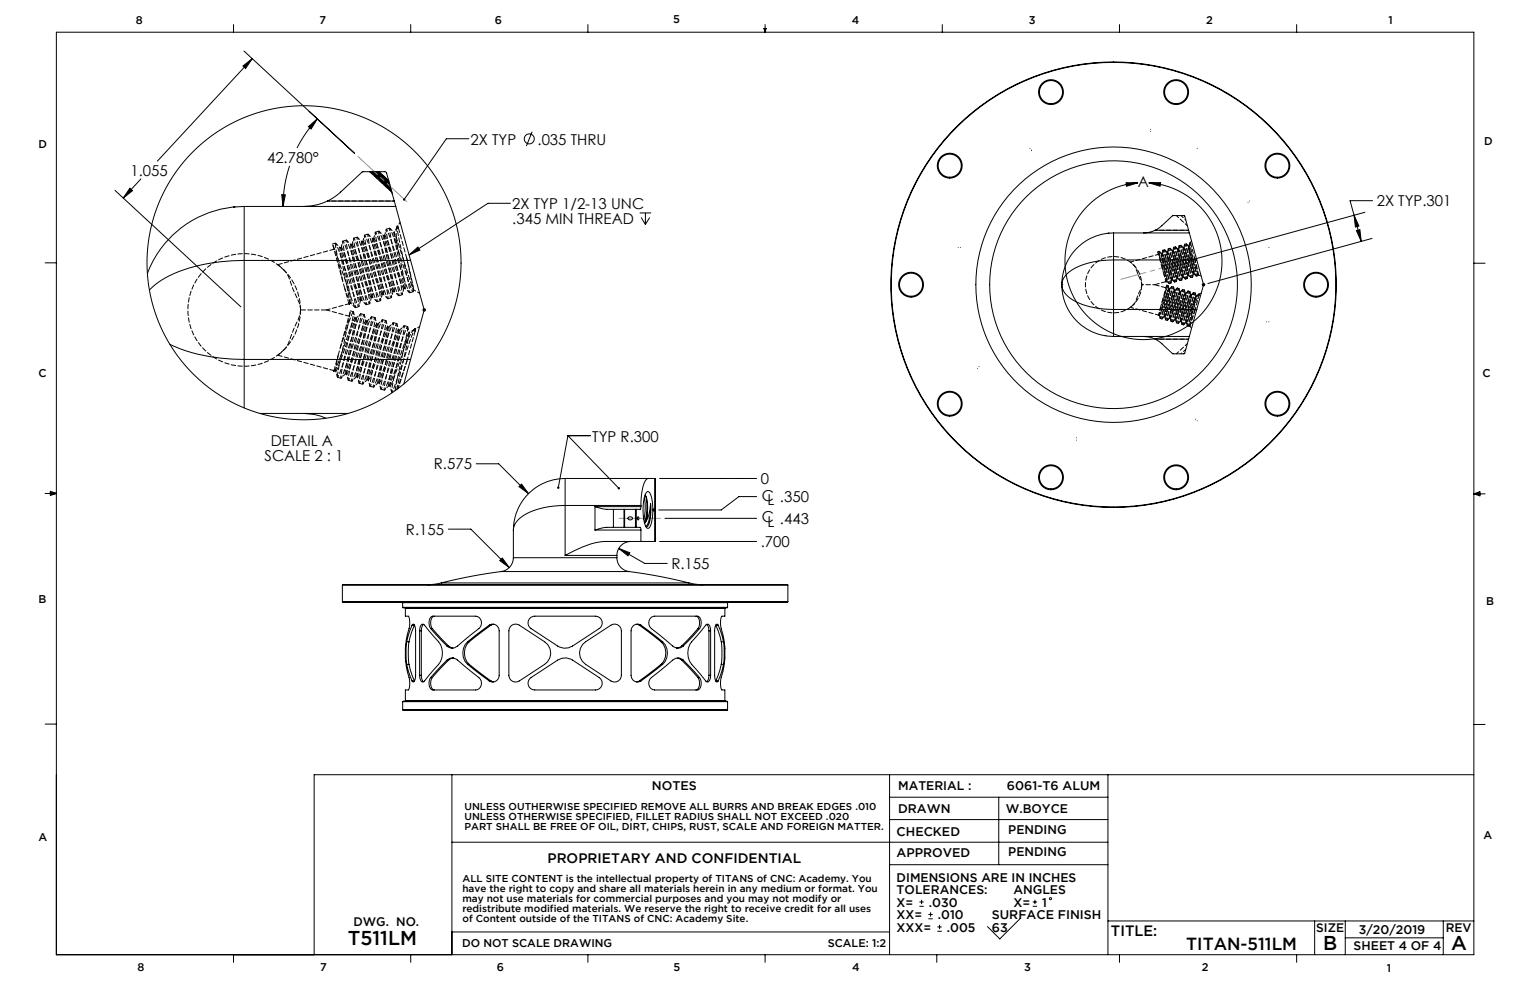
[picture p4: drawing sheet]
<svg xmlns="http://www.w3.org/2000/svg" width="432mm" height="279mm" viewBox="0 0 432 279" stroke-linecap="round" stroke-linejoin="round" font-family="sans-serif">
<g fill="none" stroke="#000" stroke-width=".28">
<path d="M15.9 9.1h400.1v260.3h-400.1zM65.9 6.9v2.2M68.6 18.6l2.6-2-1.9 2.7zM68.9 14.4l31.2 28.9M71.2 16.6l-26.8 28.9M115.9 6.9v2.2M165.9 6.9v2.2M215.6 8h.6l-.3 1.1zM215.7 8l.2 1.1M215.9 6.9v2.2M216 8l-.1 1.1M265.9 6.9v2.2"/>
<path d="M315.9 6.9v2.2M365.9 6.9v2.2M87 35.7l2.6-2.2-1.8 2.9zM89.6 33.5l-3.5 4.3-2.3 4M132.3 39.2h-6.3l-11.9 17.1M150.2 37.2l-1.6 4M32.5 53.7l35.5 32.9M36.7 53.1l.7 .7-2.6 2.1zM39.8 50.5l-5 5.4M66.3 58.4h-.4M68.9 58.3v15.2M68.9 58.3a29.2 29.2 0 0 0-27.3 18.9"/>
<path d="M68.9 58.3h42.8M79.5 54.9l1 .1-.6 3.3zM81.7 46.8l-1.4 6.1-.4 5.4M92.4 56.7a15.2 15.2 0 0 1-6.6 1.6M92.4 56.7l2.9-1.8 7.2-6.4h6.1l.4 .1 2.3 8.1M92.4 56.7h18.9M104.4 48.5l6.2 5.7M107 48.5l2.7 2.5M111.3 56.7l.4 1.6M111.7 58.3l4.2 15.2M144.1 57.4h-6.4l-22.2 14.6M317.8 51.6h3.3l-3.2 1z"/>
<path d="M324.2 51.6a22.2 22.2 0 0 1 17.5 33.6 22.2 22.2 0 0 1-37.9 .1 22.2 22.2 0 0 1 17.3-33.7M324.2 51.6l3.4-.1-.2 1.1zM385.2 59.9l-49.9 13.7M387.4 56.6h-6.4l3.2 11.5M12.7 74.2h3.2M68.9 73.5a46.7 46.7 0 0 0-22.3 5l-2.3 1.5-2.1 1.9M68.9 73.5v27.9M68.9 73.5h47M115.5 72l2.4-2.3 .6 .9zM115.9 73.5l3.8 14-3.8 13.9M180.5 60.1h3.3M180.9 61.4l1.2 1.9"/>
<path d="M182.1 60.1v3.2M183.4 61.4l-1.3 1.9M313 65.8h-.2M314.3 73.4a21.1 21.1 0 0 0-12.4 3.2 4.9 4.9 0 0 0-2.2 3.7M314.3 65.7v7.7M314.3 65.7a14.6 14.6 0 0 0-14.6 14.6M314.3 73.4v13.9M314.3 73.4h23.5M314.3 65.7h21.4M326 65l-1.3 .5-2 .2M326 65l1.5-.9 3.6-3.3 3.2 .1 1.1 4.1M326 65h9.4"/>
<path d="M335.4 65l.3 .7M335.7 65.7l2.1 7.7M337.8 73.4l1.9 6.9-1.9 7M339.3 80l.7 .7M339.7 79.8v1M340 80l-.7 .7M382.1 60.8l1.4 3-1 .3zM382.8 65.1l1-.3 .4 3.3zM387.2 67.3l-46.3 12.7M416 74.3h3.1M47.9 97.2a46.3 46.3 0 0 0 21 4.2M119.2 87.5h1"/>
<path d="M119.4 87.1l.7 .7M119.7 87v1M120.1 87.1l-.7 .7M299.7 80.3h.1M299.7 80.3a6.4 6.4 0 0 0 4.5 5.1 24.4 24.4 0 0 0 10.1 1.9M299.7 80.3a14.6 14.6 0 0 0 14.6 14.7M314.3 87.3v7.7M314.3 87.3h23.5M314.3 95h21.4M322.7 95l1.5 .1 1.8 .6M326 95.7l1.5 .9 3.6 3.3 3.2-.1 1.1-4.1M326 95.7h9.4"/>
<path d="M335.7 95l-.3 .7M337.8 87.3l-2.1 7.7M339.2 80.3h1M68.9 101.4v13.7M68.9 101.4h47M73.3 116.7h25M85.8 116.7a14.8 14.8 0 0 1 6.2 1.3M115.9 101.4l-1.9 7M12.7 139.3h3.2M14.2 139l1.7 .3M14.2 138.7l1.7 .6-1.7 .5zM15.9 139.3l-1.7 .2"/>
<path d="M134.4 130.9h6.3l8.5 8.4M146.5 137.3l.7-.7 2 2.7zM159.5 135v7.7M159.5 135a14.6 14.6 0 0 0-14.6 14.6M159.5 135h25.4M160.3 123h6.3M160.3 123l14.3 14.8M160.3 123l-2.7 14.6M182.1 139.7a6.4 6.4 0 0 1 .6 4.7M182.2 139.9a14.7 14.7 0 0 1-.3 7.5l.5-.9 .3-2.1M182.6 138.8h.4a8.6 8.6 0 0 1 1.2 6 6.2 6.2 0 0 1-1.2 4.3 1.5 1.5 0 0 1-1.2-1.7 14.3 14.3 0 0 1 .6-8.3zM183 135l-.3 .1a6.7 6.7 0 0 0-1.7 4.6l-.1 3"/>
<path d="M184.9 135v17.8M184.9 135h.1M186.1 135h27.4M416 139.4h3.1M416 139.4l1.7-.6v1.1zM416 139.4l1.7 .2M417.7 139.1l-1.7 .3M126.5 149.3h6.4l10.8 10.9M141.8 157.5l1.9 2.7-2.7-2zM144.9 157.4a3.9 3.9 0 0 1-3.5 3.9M144.9 157.4h29.2M144.9 149.6v7.8"/>
<path d="M159.5 142.7a21.1 21.1 0 0 0-12.3 3.2 4.9 4.9 0 0 0-2.3 3.7M159.5 156.8h14.6M159.5 142.7h21.4M159.5 142.7v14.1M167.9 143l2.4 .6 2.8 .1M167.9 143v6.6M167.9 143h13M167.9 149.6h13M173.1 148.8h-.9a9.8 9.8 0 0 0-4.3 .8M173.1 143.7h3M173.1 148.8h3M173.1 143.7v5.1"/>
<path d="M174.1 157.4a3.9 3.9 0 0 0 3.4 3.9M174.1 156.8v.6M174.6 154.8l3.1 1.2-.5 .9zM174.6 154.8l7.4 4.2h6.3M176.1 143.7h.2M176.1 148.8h.2M176.1 143.7v5.1M176.3 143.7v5.1M176.3 143.7h3M176.3 148.8h3M177.3 146.1a.57 .57 0 0 1 .8-.3 .57 .57 0 0 1 .2 .8 .59 .59 0 0 1-.7 .1 .59 .59 0 0 1-.3-.6zM178 152.8a3.9 3.9 0 0 0-3.9 4"/>
<path d="M179.3 143.7h.3M179.3 148.8h.3M179.3 143.7v5.1M179.6 148.8h1.1l.2 .8M179.6 143.7v5.1M180 145.9a.36 .36 0 0 1 .3 .4 .36 .36 0 0 1-.3 .3zM180.9 143l-.2 .7h-1.1M180.9 142.7v.3M180.9 149.6v3.2M181.9 140.4a15.9 15.9 0 0 1-.2 6.2M182.4 147l-.5 .7M182.7 144.4l-.3 2.6"/>
<path d="M183.6 142.1l-.4 3-.8 1.9M183.6 142.1a9.9 9.9 0 0 1-.9 6.5h-.4M183.6 142.1a9.3 9.3 0 0 1-1.3 6.5M184.1 143.9h1M184.3 143.6l.7 .7M184.6 143.4v1M184.9 152.8h-14a19.1 19.1 0 0 0-9 2.7l-2.4 1.3M184.9 152.8h.1M185 143.6l-.7 .7M186.1 152.8h27.4M187.7 146.3h25.8M213.5 140.2h-5l-5 3.7h-17.6"/>
<path d="M96.6 169.8h125.8M96.6 165.1h125.8M96.6 165.1v4.7M113.5 170l.1 .1M113.6 171.4h91.7M113.6 170.1h91.7M113.6 170.1v1.3M114.3 171.5l.1 .2M114.4 171.7v2.2h.8a5.1 5.1 0 0 1 .2 3.5l-.8 3.3-.2 2.2M114.4 171.7h90.2M116.3 176.4l.4-.3a2.25 2.25 0 0 1 .6 1.9v13.2a1.26 1.26 0 0 1-.7 1.3l-.3-.3M116.3 176.4l-1.5 4.7"/>
<path d="M116.3 176.4h.7l-1.6 4.7M118.4 178a1.76 1.76 0 0 1 1-1.9l2.9 3.4a5.8 5.8 0 0 1 0 9.6l-2.5 3.1-.6 .3a1.91 1.91 0 0 1-.8-1.9M118.4 178v12.6M118.4 178h.5M118.9 178v12.6M119.6 176.2a1.98 1.98 0 0 0-.7 1.8M121.5 177.4a2.36 2.36 0 0 1 .6-3.5h12.2a1.97 1.97 0 0 1 1.5 1.5 1.97 1.97 0 0 1-.7 2l-6 4.9a2.05 2.05 0 0 1-2.9 0M121.5 177.4l4.7 4.9M121.5 177.4h.5M122 177.4l4.6 4.9M122.6 173.9a2.24 2.24 0 0 0-.8 3.3l.2 .2M124.5 164.5l-3.9 .5"/>
<path d="M124.5 164.5h70M138.1 176.4a1.81 1.81 0 0 1 2.8 1.6v12.6a1.81 1.81 0 0 1-2.8 1.6M138.1 176.4l-6.1 4.7M138.1 176.4h.5M138.6 176.4l-6.2 4.7M139.3 176.2l-.7 .2M141.4 161.3a142.2 142.2 0 0 0-16.9 3.2M141.4 161.3h36.1M144 176.9a1.9 1.9 0 0 1 2.6-.5l7.1 4.7a3.8 3.8 0 0 1 0 6.4l-7.1 4.7a1.91 1.91 0 0 1-3-1.6v-12.6zM149.4 174.6l.5-.4 1-.3h17.2a1.9 1.9 0 0 1 1.8 1.4 1.9 1.9 0 0 1-.8 2.1l-7.5 4.9a3.8 3.8 0 0 1-4.2 0l-7.5-4.9a1.9 1.9 0 0 1-.5-2.8zM177.5 161.3a142.2 142.2 0 0 1 17 3.2M179.7 176.2l.7 .2"/>
<path d="M180.4 176.4l6.2 4.7M180.4 176.4h.5M180.9 176.4l6.1 4.7M180.9 176.4a1.8 1.8 0 0 0-1.9 0 1.8 1.8 0 0 0-.9 1.6v12.6a1.82 1.82 0 0 0 2.8 1.6M194.5 164.5l3.9 .5M196.4 173.9a2.37 2.37 0 0 1 .6 3.5M197 177.4l-4.6 4.9M197 177.4h.4M197.4 177.4l-4.6 4.9M197.4 177.4l.2-.2a2.78 2.78 0 0 0-.4-3.2l-12.5-.1a1.96 1.96 0 0 0-1.6 1.5 1.96 1.96 0 0 0 .7 2l6.1 4.9a2.07 2.07 0 0 0 2.9 0M199.5 176.2l.4 .7 .2 1.1M200.1 178v12.6"/>
<path d="M200.1 178h.5M200.6 178v-.1a1.42 1.42 0 0 0-1.1-1.7l-2.9 3.3a5.8 5.8 0 0 0 0 9.6l3 3.4a1.47 1.47 0 0 0 1-1.9M200.6 178v12.6M202.7 176.4l1.5 4.7M202.7 176.4l-.3-.3a1.58 1.58 0 0 0-.7 1.9v12.7a1.53 1.53 0 0 0 .8 1.7l.2-.2M202.7 176.4h-.7l1.6 4.7M204.6 171.7v2.2h-.8a4.8 4.8 0 0 0-.3 3.5l.8 3.3 .3 2.2a24.9 24.9 0 0 1-1.2 9.1l-.1 1.2 .3 1.4 1 .1v3.1M204.7 171.5l-.1 .2M205.3 170.1v1.3M205.5 170l-.2 .1M222.4 165.1v4.7M113.6 198h91.7"/>
<path d="M113.6 198v2.3M114.4 197.8l-.1 .1M114.4 197.8h90.2M114.4 182.9v2.8M114.4 185.7l.2 2.2 .8 3.3a4.8 4.8 0 0 1-.2 3.5h-.8v3.1M114.8 181.1l-.2 3.1 .2 3.3M114.8 187.5l1.5 4.7M114.8 181.1h.6M114.8 187.5h.6M115.4 187.5l1.6 4.7h-.7M115.4 181.1l-.2 3.3 .2 3.1M118.4 190.6h.5"/>
<path d="M118.9 190.6l.2 1.1 .4 .7M121.5 191.2h.5M122 191.2a2.37 2.37 0 0 0 .6 3.5M126.2 186.3l-4.7 4.9M126.2 186.3a2.07 2.07 0 0 1 2.9 0l6 4.9a1.96 1.96 0 0 1 .8 2.1 1.96 1.96 0 0 1-1.6 1.4h-12.2a2.24 2.24 0 0 1-.7-3.2l.1-.3M126.2 186.3h.4M126.2 182.3h.4M126.6 182.3l1.2 .6M126.6 186.3l-4.6 4.9M128.1 185.8l-.3-.1-1.2 .6M132 181.1a4.4 4.4 0 0 0 0 6.4M132 187.5l6.1 4.7"/>
<path d="M132 181.1h.4M132 187.5h.4M132.4 187.5l6.2 4.7M132.4 181.1a4.4 4.4 0 0 0 0 6.4M138.1 192.2h.5M138.6 192.2l.7 .3M149.6 191.5l7.8-5.2a3.8 3.8 0 0 1 4.2 0l7.5 4.9a1.9 1.9 0 0 1 .8 2.2 1.9 1.9 0 0 1-1.8 1.3h-17.2a1.91 1.91 0 0 1-1.7-1.2 1.91 1.91 0 0 1 .4-2zM164.4 181.9l.9-.8 7.1-4.7a1.91 1.91 0 0 1 3 1.6v12.6a1.9 1.9 0 0 1-3 1.6l-7.1-4.7a3.8 3.8 0 0 1-.9-5.6zM180.4 192.2l-.7 .3M180.4 192.2h.5M186.6 181.1a4.4 4.4 0 0 1 0 6.4M186.6 187.5l-6.2 4.7"/>
<path d="M186.6 181.1h.4M186.6 187.5h.4M187 187.5l-6.1 4.7M187 181.1a4.4 4.4 0 0 1 0 6.4M190.9 182.9h.2M191.1 185.7l1.3 .6M192.4 182.3l-1.3 .6M192.4 186.3l4.6 4.9M192.4 186.3h.4M192.4 182.3h.4M192.8 186.3a2.05 2.05 0 0 0-2.9 0l-6.1 4.9a1.97 1.97 0 0 0-.7 2.1 1.97 1.97 0 0 0 1.6 1.4h12.1a2.36 2.36 0 0 0 .6-3.5M192.8 186.3l4.6 4.9"/>
<path d="M197 191.2l.1 .3a2.79 2.79 0 0 1-.3 3.1l-.4 .1M197 191.2h.4M200.1 190.6v.1a1.93 1.93 0 0 1-.7 1.7M200.1 190.6h.5M203.6 181.1l.2 3.1-.2 3.3M203.6 187.5l-1.6 4.7h.7M203.6 181.1h.6M203.6 187.5h.6M204.2 187.5l-1.5 4.7M204.2 181.1l.2 3.3-.2 3.1M204.6 197.8l.1 .1M205.3 198v2.3"/>
<path d="M12.7 204.4h3.2M113.6 200.3h91.7M127.5 218.6v50.8M251.1 218.6v50.8M312.7 218.6v50.8M416 204.5h3.1M416 218.6h-327.3v50.8M127.5 237.7h185.2M251.1 231.3h61.6M251.1 225h61.6M281.9 225v19M251.1 244h61.6"/>
<path d="M259.5 255.8h1.2M259.5 254.6h1.2M260.1 253.9v1.3M262 259.3h1.2M262 258.1h1.2M262.6 257.5v1.2M288 259.1l-5.8 5.9-3.5-3.5M291.5 255.8h1.2M291.5 254.6h1.2M292.1 253.9v1.3M312.7 259.9h103.3M371 259.9v9.5"/>
<path d="M379.7 259.9v9.5M407.3 259.9v9.5M65.9 269.4v2.2M115.9 269.4v2.2M127.5 263h123.6M165.9 269.4v2.2M215.9 269.4v2.2M264.4 269.4v2.2M264.6 262.8h1.2M264.6 261.6h1.2M265.2 261v1.2M315.9 269.4v2.2"/>
<path d="M365.9 269.4v2.2M379.7 264.7h27.6"/>
<circle cx="149.4" cy="39.2" r="1.41"/>
<circle cx="296.6" cy="26" r="3.3"/>
<circle cx="296.6" cy="26" r="3.5"/>
<circle cx="331.9" cy="26" r="3.3"/>
<circle cx="331.9" cy="26" r="3.5"/>
<circle cx="268" cy="46.8" r="3.3"/>
<circle cx="268" cy="46.8" r="3.5"/>
<circle cx="360.5" cy="46.8" r="3.3"/>
<circle cx="360.5" cy="46.8" r="3.5"/>
<circle cx="85.8" cy="74.2" r="44.3"/>
<circle cx="257.1" cy="80.3" r="3.3"/>
<circle cx="257.1" cy="80.3" r="3.5"/>
<circle cx="314.3" cy="80.3" r="38.9"/>
<circle cx="314.3" cy="80.3" r="35"/>
<circle cx="314.3" cy="80.3" r="62.9"/>
<circle cx="314.3" cy="80.3" r="62.7"/>
<circle cx="371.4" cy="80.3" r="3.3"/>
<circle cx="371.4" cy="80.3" r="3.5"/>
<circle cx="268" cy="113.9" r="3.3"/>
<circle cx="268" cy="113.9" r="3.5"/>
<circle cx="360.5" cy="113.9" r="3.3"/>
<circle cx="360.5" cy="113.9" r="3.5"/>
<circle cx="296.6" cy="134.7" r="3.3"/>
<circle cx="296.6" cy="134.7" r="3.5"/>
<circle cx="331.9" cy="134.7" r="3.3"/>
<circle cx="331.9" cy="134.7" r="3.5"/>
<circle cx="296.5" cy="253.6" r=".31"/>
</g>
<path d="M334.1 73.9l-17.8 4.9" fill="none" stroke="#ff8040" stroke-width=".28" stroke-dasharray="15.2 1.3 1.3 1.3" stroke-dashoffset="7.9"/>
<path d="M174.7 146.3h11.7" fill="none" stroke="#ff8040" stroke-width=".28"/>
<g fill="#000">
<path d="M113.8 56.1l.1 .5 .2-.3-.2 .3a.34 .34 0 0 0 .4-.1 .34 .34 0 0 0 0-.4 .34 .34 0 0 0-.5 0zM115.5 72l2.4-2.3 .6 .9z"/>
<path d="M317.8 51.6h3.3l-3.2 1zM324.2 51.6l3.4-.1-.2 1.1z"/>
<path d="M382.8 65.1l1-.3 .4 3.3zM382.1 60.8l1.4 3-1 .3z"/>
<path d="M147.2 136.6l-.7 .7 2.7 2zM174.6 154.8l2.6 2.1 .5-.9zM141.8 157.5l-.8 .7 2.7 2zM87 35.7l2.6-2.2-1.8 2.9zM79.5 54.9l1 .1-.6 3.3zM36.7 53.1l.7 .7-2.6 2.1zM68.6 18.6l2.6-2-1.9 2.7z"/>
<path d="M174.4 137.6v.5l.5-.1-.3-.2 .3 .2-.1-.5zM157.3 137.4l-.1 .4 .3 .2 .1-.4-.1 .4a.34 .34 0 0 0 .4-.4 .34 .34 0 0 0-.6-.2z"/>
</g>
<path d="M104.4 48.5h2.6l2.7 2.5 .9 3.2z" fill-rule="evenodd" fill="#000"/>
<path d="M101 44.1l13.8 12.8" fill="none" stroke="#ff8040" stroke-width=".28" stroke-dasharray="15.2 1.3 1.3 1.3" stroke-dashoffset="7.8"/>
<g fill="none" stroke="#000" stroke-width=".28" stroke-dasharray="1.3 .6">
<path d="M324.7 37.2v-.1M324.7 36.5h.1M65.9 58.4h.4M290.7 41.9h.1M291.1 42.4h.1M337.9 41.9h.1M352.2 57.2h.1M352.7 56.7h.1M93.9 69.1l3.4 12.3M96.3 69.8l-.4 .1M96.8 68l-.1 .1M99.4 68.9l-.4 .1"/>
<path d="M99.8 67.2v.1M102.5 68.1l-.4 .1M102.9 66.4h.1M103.9 66.1h.1M105.5 67.2l-.4 .2M106 65.5l-.1 .1M106.9 65.2v.1M108.6 66.4l-.4 .1M109 64.7v.1M112.1 63.8v.1M112.3 63.8h-.2M112.5 64.4h-.6"/>
<path d="M270.4 69.9h.1M271.1 69.9h.1M312.8 65.8h.2M327.1 70.9l-.4 .1M328 71.5l-.2 .1M328.2 70.6v.1M328.7 70.5l-.5 .1M329 79.3l.1 .3M329.1 79.6l.1-.2M329.1 79.4l-.1-.1M329.1 79.5l.2-.1M329.5 71.1h-.2"/>
<path d="M329.7 70.2v.1M330.2 70.1l-.5 .1M330.5 79.9h.1M330.7 79h.2M331 70.7h-.2M331.3 69.8h.1M331.5 79.6l.5-.1M331.7 69.7l-.4 .1M331.8 69.7h-.1M332 79.4v.1M332.2 78.6h.2M332.6 70.2l-.2 .1"/>
<path d="M332.8 69.4h.1M333 79.2l.5-.1M333.3 69.2l-.5 .2M333.3 69.2h.1M333.7 78.2l.2-.1M334.1 69.8l-.2 .1M334.3 69h.1M334.6 78.8l.4-.2M334.8 68.8l-.5 .1M335.3 77.8l.2-.1M335.8 68.5v.1M335.8 68.5v.4"/>
<path d="M336 68.5v.3M336 68.5h-.1M336 68.8h-.2M336 68.8l-.1-.3M336.1 78.3l.5-.1M336.3 68l-.3 .5M336.8 77.3h.2M337.6 77.9l.5-.1M338.1 77.8l.1-.3M338.1 77.8h.1M358.1 69.9h.1M84.8 88v-.5"/>
<path d="M84.8 87.5v-.5M98.6 85.9l.1-.4M98.6 85.6l-.2-.3M98.6 85.7l.4-.1M98.8 88l-3.3 12.2M100.6 89.8l-.4-.1M101.3 86.5h.1M101.7 84.8l.4-.1M101.8 88.5v.1M103.6 90.6l-.4-.1M104.3 85.7h.1M104.8 84l.4-.1"/>
<path d="M104.9 89.4h-.1M106.7 91.5l-.4-.1M107.8 83.2l.4-.2M107.9 90.2v.1M108.9 90.5h.1M109.7 92.3l-.3-.1M110.9 82.3l.4-.1M111 91.1h-.1M112 91.3h.1M112.8 93.2l-.4-.1M114 81.5l.3-.1M114.1 91.9l-.1 .1"/>
<path d="M116.6 82.3l.1-.6M116.6 82.3h.1M117.1 92.7v.1M117.1 93.5l-.4-.3M117.3 92.8l-.2-.1M322.2 80.1v.5M322.2 80.6v-.3M322.2 80.3v-.2M326.9 89l.2-.1M327 88.7l-.1 .3M327 88.9l.2 .1M327 88.9v-.2"/>
<path d="M327.4 89.9l.5 .1M327.9 90h.1M328.6 89.4h.1M329 90.3l.5 .1M329.5 90.4h.1M329.7 80.6l-.4-.1M330 80l.4-.1M330.1 89.8h.2M330.1 81.5h-.2M330.5 90.7l.5 .1M330.7 80.9h.1M331.2 81l-.5-.1"/>
<path d="M331.6 90.2l.2 .1M331.6 81.9h-.2M332 91.1l.5 .1M332.3 81.3h-.1M332.7 81.4l-.4-.1M333.1 90.6l.2 .1M333.2 82.4l-.2-.1M333.6 91.5l.4 .2M333.8 81.7h.1M334.3 81.9l-.5-.2M334.3 81.9h.1M334.7 91l.2 .1"/>
<path d="M334.7 82.8l-.2-.1M335.1 92l.5 .1M335.3 82.1v.1M335.6 92.1l.2-.2M335.6 92.1h.1M335.8 82.3l-.5-.2M335.8 82.3h.1M336.2 83.2l-.2-.1M336.9 82.6h-.1M337.3 82.7l-.4-.1M338.4 83h.1M338.4 83l-.3 .2"/>
<path d="M338.4 83.3l-.2-.1M338.4 83.3v-.3M338.5 83l-.1 .3M338.5 83h-.1M339 82.7l-.5 .3M357.5 90.8h.1M358.1 90.8h.1M94.2 104.8l.4-.3M94.4 104.7l.4 .1M94.4 104.6v-.4M96.3 106.7h-.1M97.5 105.5l.4 .1"/>
<path d="M99.3 107.5v.1M100.5 106.3l.4 .1M103.6 107.2l.4 .1M106.7 108l.4 .1M109.7 108.9l.4 .1M110.6 110.7l.2 .1M111.5 110.2l3.3-16 .2-2M275.9 103.9v.1M276.3 103.5h.1M337.4 118.3h.1M337.9 118.8h.1M303.8 123.5v.1"/>
<path d="M303.8 124.2h.1"/>
</g>
<g fill="none" stroke="#000" stroke-width=".28" stroke-dasharray="1.3 .6" stroke-dashoffset=".6">
<path d="M110 64.4l.4 3.3 2.8 12.9 .3 2.6M112.9 62.7l-.6 1.1M330.4 79.9l-3.2-8.9M331.5 79.6l-3.3-9M331.7 69.7l1.8 9.3M332 79.5l-3.3-9M333 79.2l-3.3-9M333.5 79.1l-3.3-9M334.5 78.7l-3.2-8.9M334.8 68.8l1.8 9.4M335 78.6l-3.2-8.9M335.8 68.9v2"/>
<path d="M336.1 78.3l-3.3-8.9M336.6 78.2l-3.3-8.9M337.6 77.9l-3.3-8.9M338.1 77.8l-3.3-9M101.2 86.5l-1.1-2.5-4.6-13.5-.8-1.8M103.3 85.9l-1.5-3.7-4.2-12.3-.8-1.8M104.3 85.7l-.8-1.8-4.2-12.3-1.5-3.8M106.4 85.1l-1.1-2.6-4.2-12.4-1.2-2.9M107.4 84.9l-1.3-3.1-4.2-12.4-1.1-2.4M109.4 84.3l-1.5-3.8-4.1-12.3-.9-1.8M110.4 84l-.6-1.3-4.6-13.3-1.3-3.2M112.5 83.4l-1.1-2.6-4.6-13.4-.8-1.9"/>
<path d="M113.5 83.2l-1.1-2.4-4.2-12.5-1.2-3M115 92.2l-1.3 3-4.2 12.5-1 2.4M115.5 82.6l-1-2.6-4.2-12.5-1.3-2.8M116.5 82.3l-1.1-2.6-4.6-13.5-.8-1.7M116.7 81.8l1.7 1M118.4 92.2l-1.1 .6M327.9 90l1.8-9.4M329 90.2l1.7-9.3M329.5 90.4l1.7-9.4M330.5 90.7l1.8-9.4M331 90.8l1.7-9.3M332 91.1l1.8-9.4"/>
<path d="M332.5 91.2l1.8-9.3M333.5 91.5l1.8-9.4M334 91.7l1.8-9.4M335.1 91.9l1.8-9.3M335.6 92.1l1.7-9.4M337.3 82.7l-3.2 9M338.1 83.2l-1 1.8M96.2 106.7l.4-2.8 2.9-13.9 .2-2M98.3 107.3l.6-4 2.7-12.7 .2-2.1M99.3 107.6l.2-2 2.7-12.7 .6-4M101.4 108.1l.3-2.8 2.8-12.8 .4-3.1M102.3 108.4l.5-3.3 2.7-12.8 .3-2.6"/>
<path d="M104.4 108.9l.6-3.9 2.8-12.8 .1-2M105.4 109.2l.1-1.4 2.9-13.7 .5-3.5M107.5 109.8l.4-2.8 2.9-13.9 .2-2M108.5 110.1l.3-2.6 2.7-12.8 .5-3.3M110.5 110.6l.4-2.8 2.8-12.8 .4-3.1"/>
</g>
<g fill="none" stroke="#000" stroke-width=".28" stroke-dasharray="1.3 .6" stroke-dashoffset=".7">
<path d="M92.4 56.7h18.9M109.7 51l-2.7-2.5M96.7 68.2l3.3 16.2 .3 2.4M97.7 67.8l.3 2.4 3.3 16.1M99.8 67.4l3.1 15 .5 3.6M100.8 67l.3 2.5 3.3 16M102.9 66.5l3.2 16.2 .3 2.4M103.8 66.2l.7 3.9 2.7 12.7 .2 2M105.9 65.7l3.3 16.2 .3 2.4M106.9 65.4l3.6 18.6M109 64.8l3 15.1 .6 3.5M111.3 65.7l5.4 16"/>
<path d="M111.9 64.4l-.7 1.3M112 64.1l3.3 16.1 .3 2.4M114.8 72.9l1.8 9.2M326 65h9.4M328.2 70.7l1.8 9.3M328.7 70.5l1.8 9.3M329.7 70.3l1.8 9.3M330.2 70.1l1.8 9.3M331.2 69.9l1.8 9.3M332.8 69.5l1.8 9.3M333.3 69.3l1.8 9.3M334.3 69l1.8 9.3"/>
<path d="M335.8 70.9l-.4-1.4M335.8 68.6l1.8 9.3M80.5 98.3l.9-1.3 1.7-4.7 1.1-2.1 .6-2.2M84.8 87l-.2-1.3-1.9-4.1a12.6 12.6 0 0 0-2.2-5M101.7 88.7l-5.4 15.6-1 2.2M102.8 88.8l-1 2.2-5.4 15.6M104.8 89.5l-5.1 14.5-1.4 3.3M105.8 89.7l-1 2.3-5.4 15.4M107.8 90.3l-5.4 15.6-1 2.3M108.8 90.5l-6.4 17.8M110.9 91.2l-5.5 15.6-.9 2.2M111.9 91.4l-6.4 17.8"/>
<path d="M114 92l-5.1 14.5-1.4 3.3M116.7 93.2l-1.3 .7M117 92.9l-5.4 15.6-1 2.2M320.1 85.8l2.1-5.2M320.1 85.8a8 8 0 0 1-11.4 .2 8 8 0 0 1 0-11.3 8 8 0 0 1 11.4 .2M322.2 80.1l-2.1-5.2M322.2 80.3h3.7M327.4 89.8l1.8-9.2M329.9 80l-3.1-8.8M330.7 80.9l-3.3 9M331.2 81l-3.2 8.9M332.2 81.4l-3.2 8.9"/>
<path d="M332.7 81.4l-3.2 8.9M333.7 81.8l-3.2 8.9M334.2 81.9l-3.2 8.9M335.3 82.2l-3.3 8.9M335.4 95.7h-9.4M335.7 82.3l-3.2 8.9M336.8 82.6l-3.2 8.9M337.1 85l.4-1.4M338.3 83.1l-3.2 8.9"/>
</g>
<g fill="none" stroke="#000" stroke-width=".28" stroke-dasharray="1.3 .6" stroke-dashoffset=".2">
<path d="M104.4 48.5l6.2 5.7M96.4 69.9l.9 2.1 4 11.2 .8 1.5M99.4 69l1 2.1 4 11.3 .7 1.5M102.5 68.2l1 2.1 3.3 9.4 1.4 3.3M105.5 67.3l1 2.1 4 11.3 .8 1.5M108.6 66.5l1 2.1 4 11.3 .7 1.4M335.4 69.5l2.8 8M337 77.3l-1.2-6.4M337.2 73.1l.9 4.6M92.1 87.5l6.4-1.8M97.3 81.4l1.7 4.1M98.5 89.2l-6.4-1.7"/>
<path d="M100.5 89.9l-.2 2.3-2.3 11.7-.1 1.7M101.7 84.7l-1-2.1-4-11.2-.8-1.5M103.6 90.7l-.2 2.3-2.4 11.7-.1 1.7M104.7 83.9l-1-2.1-3.2-9.4-1.5-3.3M106.6 91.6l-.2 2.3-1.9 9.7-.5 3.7M107.8 83.1l-1-2.1-4-11.3-.7-1.5M109.7 92.4l-.2 2.3-2.3 11.7-.1 1.7M110.9 82.2l-1-2.1-4-11.2-.8-1.5M112.8 93.3l-.2 2.3-2.4 11.7-.1 1.6M113.9 81.4l-1-2.1-3.3-9.4-1.4-3.4M334.9 91.1l2.2-6.1M337.2 87.6l-1.5 4.4"/>
<path d="M337.6 83.6l-1.8 8.3M95.5 100.2l-.7 4.5M97.5 105.4l.2-2.3 2.4-11.7 .1-1.7M100.6 106.2l.2-2.3 2-9.7 .4-3.6M103.6 107.1l.2-2.3 2.4-11.7 .1-1.7M106.7 107.9l.2-2.3 2.3-11.7 .1-1.7M109.8 108.8l.2-2.4 1.9-9.7 .5-3.6"/>
</g>
<g fill="none" stroke="#000" stroke-width=".28" stroke-dasharray="1.3 .6" stroke-dashoffset=".3">
<path d="M95.9 69.9l.2 1.9 2.6 13.7M99 69l.2 1.9 2.1 10.9 .4 2.9M102.1 68.2l.1 1.9 2.2 10.9 .4 2.8M105.1 67.4l.2 1.8 2.2 11 .3 2.8M108.2 66.5l.1 1.9 2.2 10.9 .4 2.8M111.2 65.7l2.8 15.6M112.3 63.8l.2 .6M326.8 71.2l1.7 6.1M326.9 71.8l-7.9 2.2M338.2 77.5l-1-4.4M100.2 89.7l-.9 1.7-4.7 13.1M102.1 84.7l-.2-1.8-2.1-11-.4-2.8"/>
<path d="M103.2 90.5l-.8 1.7-3.7 10.5-1.1 2.7M105.2 83.9l-.2-1.9-2.2-10.9-.4-2.9M106.3 91.4l-.8 1.7-3.7 10.5-1.2 2.6M108.2 83l-.1-1.8-2.2-11-.4-2.8M109.3 92.2l-.8 1.7-3.7 10.5-1.1 2.6M111.3 82.2l-.2-1.9-2.2-10.9-.3-2.8M112.4 93.1l-.8 1.6-3.7 10.6-1.1 2.6M115.4 93.9l-5.6 14.8M117.3 92.8l-.2 .7M319 86.7l7.9 2.2M329.2 80.6l-1.7 6.1M335.8 91.9l1.4-4.3"/>
<path d="M97.9 105.6l.8-1.7 3.7-10.5 1.1-2.6M100.9 106.4l.9-1.7 3.6-10.5 1.2-2.6M104 107.3l.8-1.7 3.7-10.5 1.1-2.7M107.1 108.1l.8-1.7 3.7-10.5 1.1-2.6M114.8 101.9l-2.7 7.9"/>
</g>
<g fill="none" stroke="#000" stroke-width=".28" stroke-dasharray="1.3 .6" stroke-dashoffset=".4">
<path d="M94.7 68.6l-.9 .2M112.1 63.8l-.2 .7M112.5 64.4l-.4-.5M328 71.5l2.9 7.5M328.5 77.3l.8 2.1M329.5 71.1l2.9 7.4M330.7 79l-2.9-7.4M331.1 70.7l2.8 7.4M332 60.8l3.1 2.9M332.2 78.6l-2.9-7.5M332.6 70.3l2.8 7.4M333.7 78.1l-2.8-7.4"/>
<path d="M334.1 69.9l2.9 7.4M335.2 77.7l-2.8-7.4M335.8 68.8l-.4 .7M336.8 77.3l-2.9-7.4M337.2 73.1l-1.2-4.3M98.4 85.3l.1 .6M99.1 85.3l-2.8-15.4M99.7 88l-.8-.3M117.1 92.7l-.5 .5M117.1 93.5v-.7M327.5 86.7l-.3 2.2M328.6 89.3l1.3-7.8"/>
<path d="M330.1 81.6l-1.4 7.8M330.1 89.7l1.3-7.8M331.6 82l-1.3 7.8M331.6 90.1l1.4-7.8M333.1 82.4l-1.3 7.8M333.2 90.6l1.3-7.9M334.7 82.8l-1.4 7.9M334.7 91l1.3-7.8M335.1 97l-3.1 2.9M336.2 83.2l-1.3 7.9M337.2 87.6l1.2-4.3M338.2 83.2l-.7 .4"/>
<path d="M94.4 104.2l-.2 .6M95 104.6l5.5-14.7M112.4 109.6l2.4-7.7"/>
</g>
<path d="M327.1 70.9l1.1 5.4M80.5 98.3a15.9 15.9 0 0 1-22.7 .5 15.9 15.9 0 0 1 0-22.7 15.9 15.9 0 0 1 22.7 .5M84.8 87.5h7.3M100.2 86.8l-1-2.6-5.3-15.1M114.3 81.4l-.1-1.9-2.2-11M322.2 80.3a8 8 0 0 1-3.2 6.4M329.7 80.6l-1.9 5.1M95.2 106.4l.4-2.8 3.2-15.6M110.1 109l.8-1.7 3.7-10.6" fill="none" stroke="#000" stroke-width=".28" stroke-dasharray="1.3 .6" stroke-dashoffset="-.2"/>
<g fill="none" stroke="#000" stroke-width=".28" stroke-dasharray="1.3 .6" stroke-dashoffset=".5">
<path d="M97.7 67.8l-.9 .2M100.8 66.9l-.9 .3M103.9 66.1l-1 .3M106.9 65.3l-.9 .2M110 64.4l-1 .3M111.9 64.5l.1 4M327.8 71.6l1.4 7.7M327.8 71.6l-.6-.7M328.2 70.6l-.2 .9M329.3 79.4l.6 .6M329.3 71.1l1.4 7.9M329.4 79.3l-1.4-7.7"/>
<path d="M329.4 71.1l-.7-.6M329.7 70.2l-.2 .9M330.5 79.9l.2-.9M330.8 79l.7 .6M330.8 70.7l1.4 7.8M330.9 79l-1.4-7.8M330.9 70.7l-.7-.6M331.3 69.8l-.3 .9M332 79.5l.2-.9M332.3 78.5l.7 .7M332.4 70.3l1.3 7.8M332.4 78.6l-1.4-7.9"/>
<path d="M332.4 70.3l-.6-.6M332.8 69.4l-.3 .9M333.5 79l.3-.9M333.9 78.1l.6 .7M333.9 69.9l1.4 7.8M333.9 78.1l-1.3-7.8M334 69.9l-.7-.7M334.3 69l-.2 .9M335 78.6l.3-.9M335.4 77.7l.7 .6M335.4 69.5l1.4 7.8M335.5 77.7l-1.4-7.8"/>
<path d="M335.5 69.5l-.7-.7M336.6 78.2l.2-.9M336.9 77.3l.7 .6M338.2 77.5l.8 .5M84.8 87v1M100.3 86.8l1-.2M102.8 88.8l-1-.3M103.4 86l.9-.3M105.8 89.6l-.9-.2M106.4 85.1l1-.2M108.9 90.5l-1-.3M109.5 84.3l.9-.3"/>
<path d="M112 91.3l-1-.2M112.6 83.5l.9-.3M115 92.2l-.9-.3M115.6 82.6l1-.2M116.6 93.2l-2 3.5M327.2 88.9l.2 .9M327.3 88.9l2.7-7.3M327.9 90l.7-.7M328.7 89.4l.3 .9M328.8 89.4l2.8-7.4M329.5 90.4l.6-.6M329.9 81.5l-2.8 7.4"/>
<path d="M329.9 81.5l-.2-.9M330.3 89.8l.2 .9M330.3 89.8l2.8-7.4M330.7 80.9l-.7 .6M331 90.8l.7-.6M331.4 81.9l-2.8 7.4M331.5 81.9l-.3-.9M331.8 90.2l.2 .9M331.8 90.3l2.8-7.5M332.2 81.3l-.6 .7M332.5 91.3l.7-.7M333 82.3l-2.9 7.4"/>
<path d="M333 82.3l-.3-.9M333.3 90.6l.3 .9M333.3 90.7l2.9-7.4M333.8 81.7l-.7 .7M334.1 91.7l.6-.7M334.5 82.7l-2.8 7.4M334.5 82.8l-.2-.9M334.8 91l.3 .9M335.3 82.1l-.7 .7M335.8 91.9l.5 .8M336 83.1l-2.8 7.5M336 83.2l-.2-.9"/>
<path d="M336.8 82.6l-.6 .6M337.5 83.6l-2.8 7.4M337.6 83.6l-.3-.9M95.2 106.5l1 .2M98.3 107.3l1 .3M101.4 108.2l.9 .2M104.4 109l1 .3M107.5 109.9l1 .2"/>
</g>
<path d="M319.1 74h-.1a8 8 0 0 1 3.2 6.3M98.3 85.1l-.9-3.5M94.4 104l1-3.5" fill="none" stroke="#000" stroke-width=".28" stroke-dasharray="1.3 .6" stroke-dashoffset=".8"/>
<g fill="none" stroke="#000" stroke-width=".28" stroke-dasharray="1.3 .6" stroke-dashoffset=".9">
<path d="M96 69.9l-1.3-1.3M96.8 68l-.5 1.9M99.1 69.1l-1.3-1.3M99.8 67.2l-.5 1.8M102.2 68.2l-1.4-1.3M102.9 66.4l-.5 1.8M105.2 67.4l-1.3-1.3M105.9 65.5l-.4 1.8M108.3 66.6l-1.3-1.4M109 64.7l-.5 1.8M111.3 65.7l-1.3-1.3M329 79.1l-.5-1.7"/>
<path d="M334.7 62.1l-1.4-1.3M98.9 85.5l1.4 1.3M100.2 89.8l-.5-1.8M101.3 86.6l.5-1.8M101.8 88.5l-1.3 1.3M102 84.7l1.3 1.3M103.3 90.6l-.5-1.8M104.3 85.7l.5-1.8M104.9 89.4l-1.4 1.3M105.1 83.8l1.3 1.3M106.3 91.5l-.4-1.8M107.4 84.8l.5-1.8"/>
<path d="M107.9 90.2l-1.3 1.3M108.1 83l1.4 1.3M109.4 92.3l-.5-1.8M110.5 84l.4-1.8M111 91.1l-1.3 1.3M111.2 82.1l1.3 1.3M112.5 93.1l-.5-1.8M113.5 83.2l.5-1.8M114 91.9l-1.3 1.3M114.2 81.3l1.4 1.3M115.5 94l-.4-1.8M327 88.6l.5-1.7"/>
<path d="M333.3 99.9l1.4-1.3M94.7 104.7l.5 1.8M96.2 106.8l1.4-1.4M97.8 105.5l.5 1.8M99.3 107.6l1.3-1.3M100.9 106.3l.5 1.8M102.4 108.4l1.3-1.3M103.9 107.2l.5 1.8M105.4 109.3l1.4-1.3M107 108l.5 1.8M108.5 110.1l1.3-1.3M110.1 108.9l.4 1.8"/>
</g>
<path d="M78.5 74.8a15.9 15.9 0 0 1 6.3 12.7M94.7 68.6l.4 3.3 1.6 7.4M84.8 87.5a15.9 15.9 0 0 1-6.3 12.7M99.7 88l-1.3 3-2.4 7.2M116.7 81.7l-1.9-8.8M325.9 80.3l3.2-.8M329.1 81.2l-3.2-.9" fill="none" stroke="#000" stroke-width=".28" stroke-dasharray="1.3 .6" stroke-dashoffset="-.1"/>
<path d="M94.3 70.3l-15.8 4.4M112 68.5l-.8-2.8M114.8 72.9l-2.3-8.5M114.6 96.7l.8-2.8M115.5 93.9l-3.5 16M78.4 100.3l15.9 4.3M114.8 101.9l2.3-8.4" fill="none" stroke="#000" stroke-width=".28" stroke-dasharray="1.3 .6" stroke-dashoffset=".1"/>
<g font-size="5.6">
<text x="98.2" y="266.6">T511LM</text>
<text x="373.4" y="268.2">B</text>
<text x="409.6" y="268.2">A</text>
</g>
<text font-size="4.9" x="334.8" y="268.2">TITAN-511LM</text>
<g font-size="4.2">
<text x="132.8" y="40.8">2X TYP</text>
<text x="151.7" y="40.8">.035 THRU</text>
<text x="75.4" y="45.9">42.780°</text>
<text x="36.8" y="49.6">1.055</text>
<text x="321.1" y="52.7">A</text>
<text x="144.6" y="59">2X TYP 1/2-13 UNC</text>
<text x="388.5" y="58.2">2X TYP.301</text>
<text x="144.6" y="63.2">.345 MIN THREAD</text>
<text x="76.4" y="126">DETAIL A</text>
<text x="167.2" y="124.6">TYP R.300</text>
<text x="74.7" y="130.2">SCALE 2 : 1</text>
<text x="122.4" y="132.5">R.575</text>
<text x="214.7" y="136.6">0</text>
<text x="215" y="141.3">C</text>
<text x="216.6" y="142.5">L .350</text>
<text x="215" y="147.4">C</text>
<text x="216.6" y="148.6">L .443</text>
<text x="114.6" y="150.9">R.155</text>
<text x="214.7" y="154.4">.700</text>
<text x="189.5" y="160.6">R.155</text>
<text x="313.5" y="264.2">TITLE:</text>
</g>
<text font-size="3.9" x="154.5" y="243.5">PROPRIETARY AND CONFIDENTIAL</text>
<g font-size="3.5">
<text x="184" y="223">NOTES</text>
<text x="253.5" y="223.1">MATERIAL :</text>
<text x="284.2" y="223">6061-T6 ALUM</text>
<text x="253.4" y="229.4">DRAWN</text>
<text x="283.8" y="229.4">W.BOYCE</text>
<text x="253" y="235.8">CHECKED</text>
<text x="284.6" y="235.4">PENDING</text>
<text x="253" y="242">APPROVED</text>
<text x="284.6" y="241.6">PENDING</text>
<text x="253.1" y="248.8">DIMENSIONS ARE IN INCHES</text>
<text x="253.1" y="252.3">TOLERANCES:</text>
<text x="253.1" y="255.8">X=</text>
<text x="262.2" y="255.8">.030</text>
<text x="286" y="252.3">ANGLES</text>
<text x="286" y="255.8">X=</text>
<text x="294.2" y="255.8">1</text>
<text x="99.7" y="261.5">DWG. NO.</text>
<text x="253.1" y="262.9">XXX=</text>
<text x="253.1" y="259.4">XX=</text>
<text x="264.7" y="259.4">.010</text>
<text x="267.2" y="262.9">.005</text>
<text x="279.9" y="259.4">SURFACE FINISH</text>
<text x="279.9" y="262.9">63</text>
<text x="371.5" y="263.2">SIZE</text>
<text x="383.5" y="263.5">3/20/2019</text>
<text x="408" y="263.2">REV</text>
<text x="382" y="268.2">SHEET 4 OF 4</text>
</g>
<g font-size="3.2">
<text x="38.3" y="6.8">8</text>
<text x="90.2" y="6.8">7</text>
<text x="139.7" y="6.6">6</text>
<text x="190" y="6.6">5</text>
<text x="240.4" y="6.7">4</text>
<text x="290.4" y="6.8">3</text>
<text x="340.4" y="6.7">2</text>
<text x="391.9" y="6.8">1</text>
<text x="10.9" y="41.7">D</text>
<text x="418.9" y="40.8">D</text>
<text x="10.9" y="106.4">C</text>
<text x="418.4" y="106.5">C</text>
<text x="10.8" y="170.3">B</text>
<text x="419.4" y="170.7">B</text>
<text x="10.8" y="237.3">A</text>
<text x="418.6" y="236.9">A</text>
<text x="130.4" y="267.2">DO NOT SCALE DRAWING</text>
<text x="233.6" y="267.2">SCALE: 1:2</text>
<text x="38.8" y="273.9">8</text>
<text x="90.4" y="273.9">7</text>
<text x="140.2" y="273.9">6</text>
<text x="190.1" y="274">5</text>
<text x="240.5" y="273.9">4</text>
<text x="289" y="274">3</text>
<text x="339.1" y="274">2</text>
<text x="391.4" y="274.2">1</text>
</g>
<g font-size="2.8">
<text x="131.1" y="228.7">UNLESS OUTHERWISE SPECIFIED REMOVE ALL BURRS AND BREAK EDGES .010</text>
<text x="131.1" y="231.6">UNLESS OTHERWISE SPECIFIED, FILLET RADIUS SHALL NOT EXCEED .020</text>
<text x="131.1" y="234.4">PART SHALL BE FREE OF OIL, DIRT, CHIPS, RUST, SCALE AND FOREIGN MATTER.</text>
<text x="130.5" y="248.9">ALL SITE CONTENT is the intellectual property of TITANS of CNC: Academy. You</text>
<text x="130.5" y="251.8">have the right to copy and share all materials herein in any medium or format. You</text>
<text x="130.5" y="254.6">may not use materials for commercial purposes and you may not modify or</text>
<text x="130.5" y="257.4">redistribute modified materials. We reserve the right to receive credit for all uses</text>
<text x="130.5" y="260.2">of Content outside of the TITANS of CNC: Academy Site.</text>
</g>
</svg>
